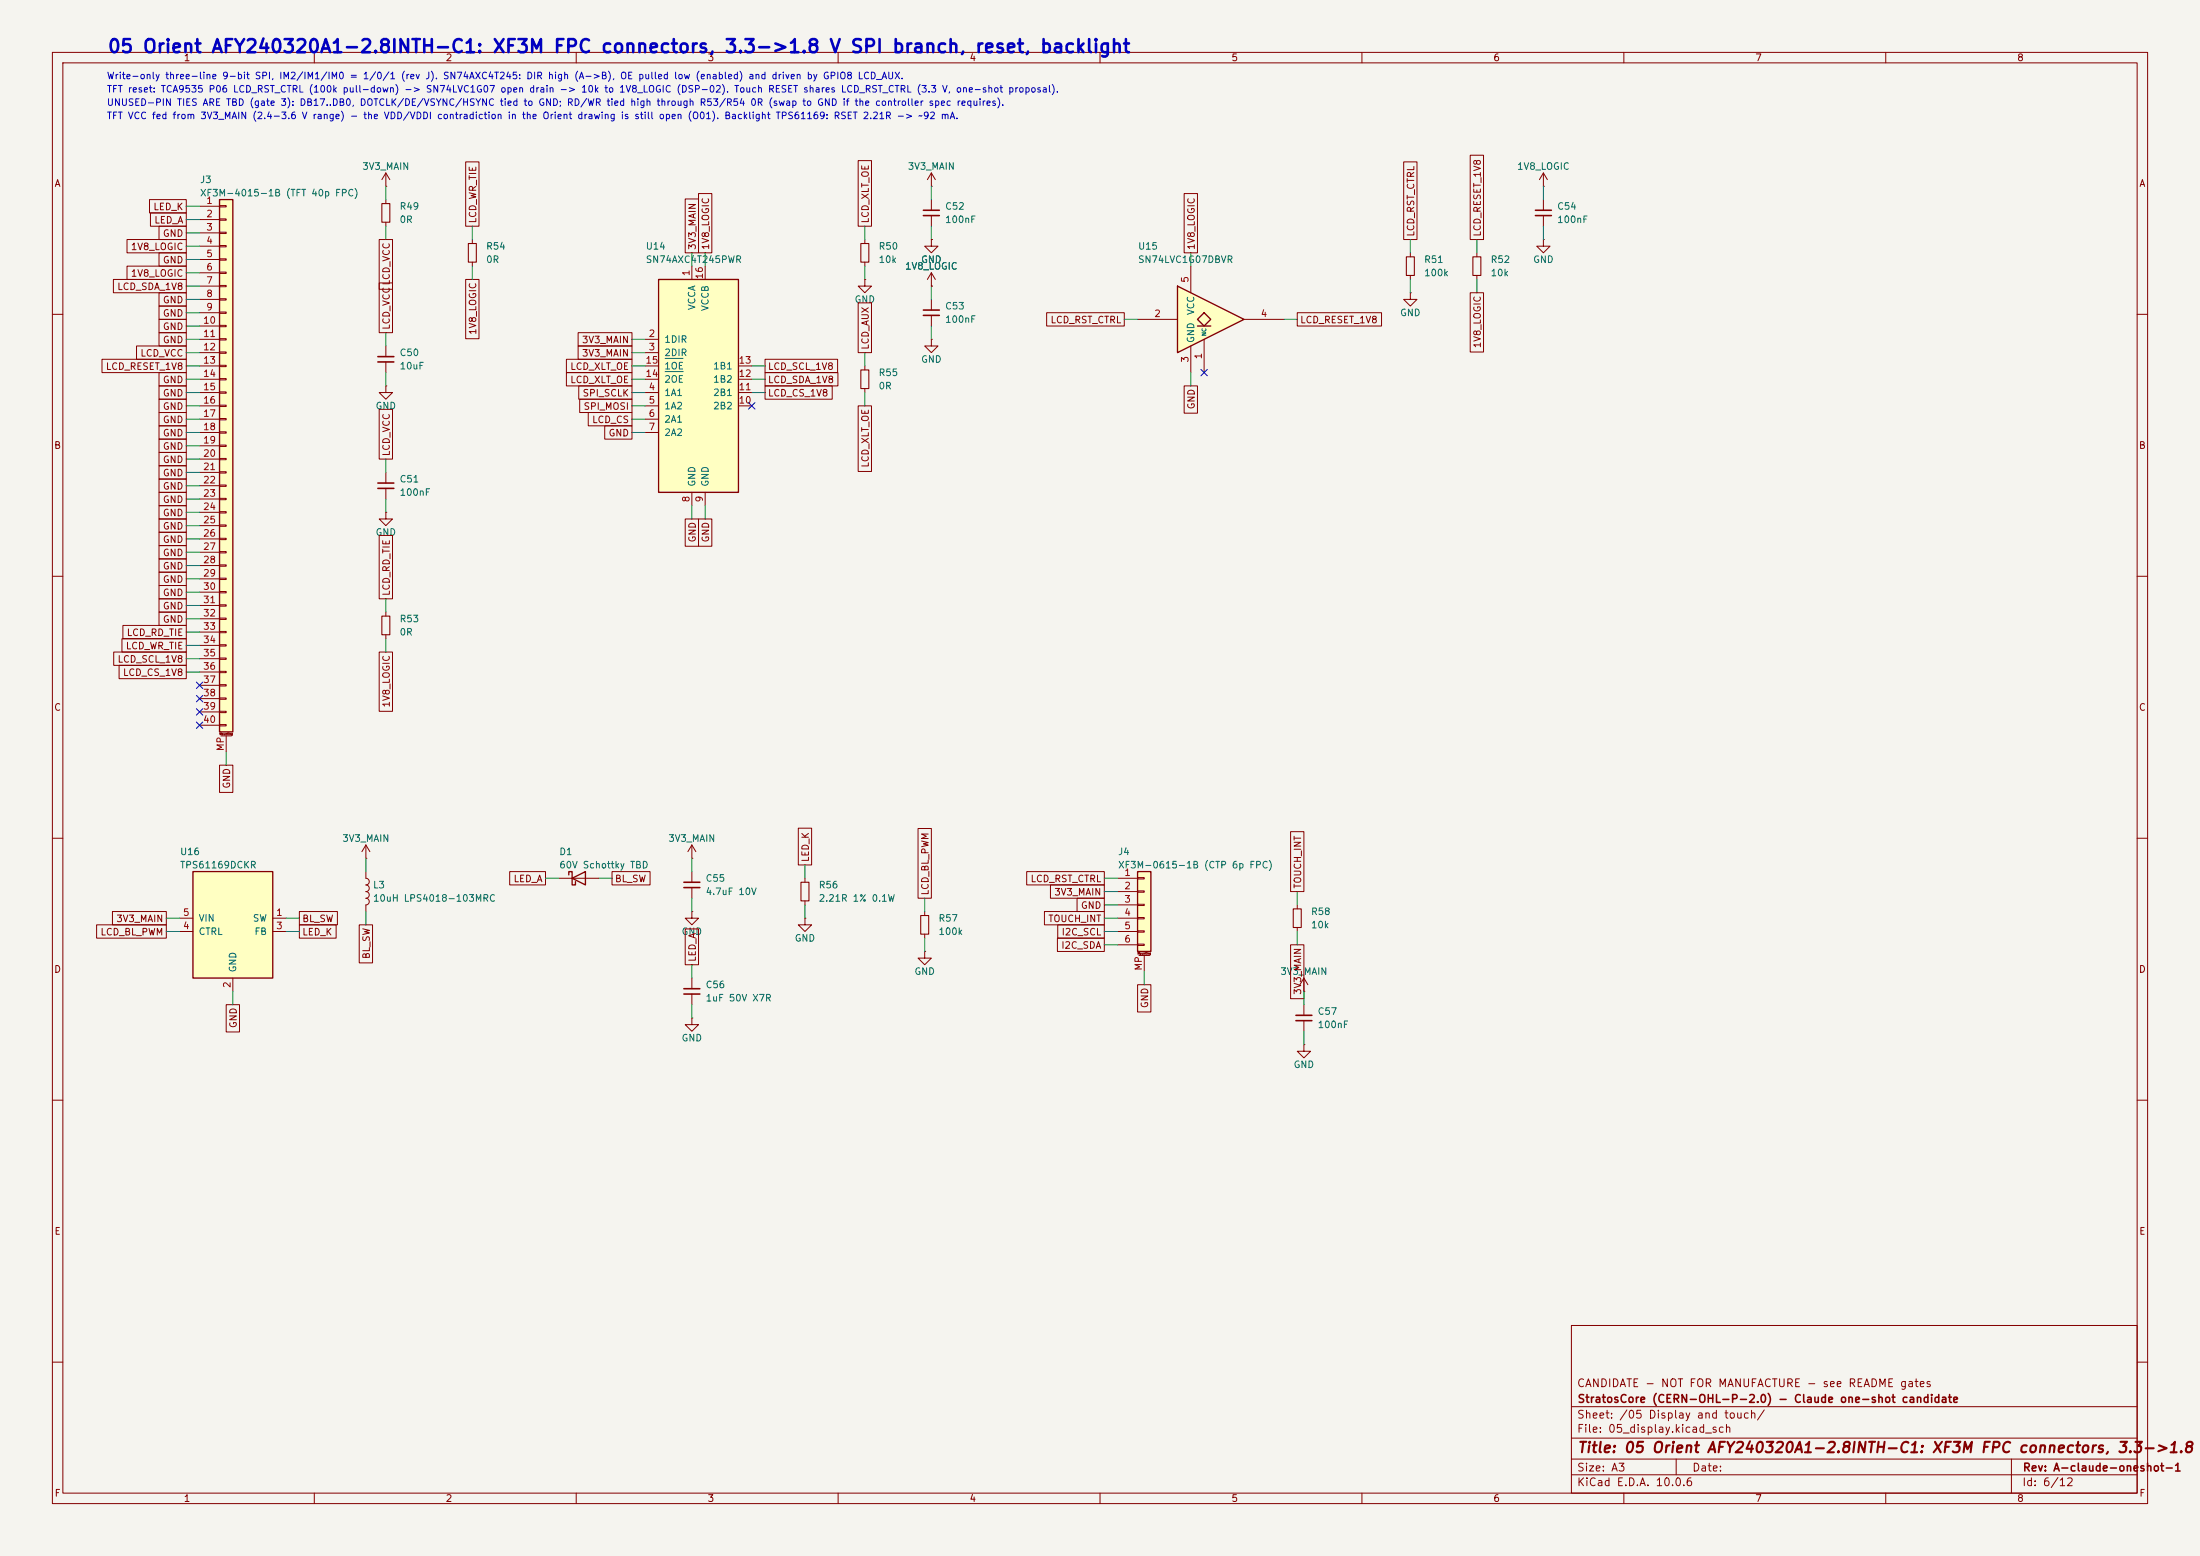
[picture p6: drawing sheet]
<svg xmlns="http://www.w3.org/2000/svg" width="420mm" height="297mm" viewBox="0 0 420 297" stroke-linecap="round" stroke-linejoin="round" font-family="sans-serif">
<path d="M0 0h420v297h-420z" fill="#f5f4ef" stroke="#f5f4ef" stroke-width=".19"/>
<g fill="none" stroke="#840000" stroke-width=".19">
<path d="M10 10h400v277h-400zM12 12h396v273h-396zM60 10v2M110 10v2M160 10v2M210 10v2M260 10v2M310 10v2M360 10v2M10 60h2M408 60h2M73.7 90.2v2"/>
<path d="M73.7 93.2v2.1M10 110h2M408 110h2M10 160h2M408 160h2M10 210h2M408 210h2M300 253h108v32h-108zM10 260h2M300 278.5h108M300 274.5h108M300 268.5h108"/>
<path d="M320 278.5v3M384 278.5v6.5M408 260h2M60 285v2M110 285v2M160 285v2M210 285v2M260 285v2M300 281.5h108M310 285v2M360 285v2"/>
</g>
<path d="M72.1 92.2h3.1M72.1 93.2h3.1" fill="none" stroke="#840000" stroke-width=".3"/>
<path d="M217.2 166.4h2.5v15.2h-2.5z" fill="#ffffc2"/>
<path d="M108.6 167v-.6h.6v2.5h.7v-.6M109.2 167.6l2.6-1.2v2.5zM217.2 166.4h2.5v15.2h-2.5z" fill="none" stroke="#840000" stroke-width=".25"/>
<g fill="none" stroke="#840000" stroke-width=".19">
<path d="M73.7 35.6h.1M73.7 33v2.6M73.7 38.1v.8M73.7 33l-.8 1.3M73.7 33l.7 1.3M73.7 42.4v.8M165.1 53.3v1.3h1.3l-1.3 1.3-1.3-1.3h1.3M165.1 53.3h.1M165.1 45.7v.8M165.1 50v.8M73.7 73.7v1.2h1.2l-1.2 1.3-1.3-1.3h1.3M73.7 73.7h.1"/>
<path d="M73.7 66v2.1M73.7 69.1v2M165.1 69.9v.7M165.1 74.2v.7M73.7 97.8v1.3h1.2l-1.2 1.2-1.3-1.2h1.3M73.7 97.8h.1M73.7 116.8v.8M73.7 121.2v.7M69.8 166.4v1.2a.64 .64 0 0 1 .7 .7 .64 .64 0 0 1-.7 .6 .64 .64 0 0 1 .7 .7 .64 .64 0 0 1-.7 .6 .64 .64 0 0 1 .7 .6 .64 .64 0 0 1-.7 .7M69.8 171.5a.64 .64 0 0 1 .7 .6 .64 .64 0 0 1-.7 .6v1.3M106.7 167.6h7.6M132.1 163.8h.1"/>
<path d="M132.1 174v1.3h1.2l-1.2 1.2-1.3-1.2h1.3M132.1 174h.1M132.1 161.3l-.8 1.3M132.1 161.3l.7 1.3M132.1 161.3v2.5M132.1 166.4v2M132.1 169.4v2.1M153.7 175.3v1.2h1.2l-1.2 1.3-1.3-1.3h1.3M153.7 175.3h.1M153.7 167.6v.8M153.7 172v.7M213.4 167.6h3.8"/>
<path d="M213.4 170.2h3.8M213.4 172.7h3.8M213.4 175.3h3.8M213.4 177.8h3.8M217.2 167.5h1.2v.3h-1.2zM217.2 170.1h1.2v.2h-1.2zM217.2 172.6h1.2v.2h-1.2zM217.2 175.1h1.2v.3h-1.2zM217.2 177.7h1.2v.2h-1.2zM247.6 172.7v.8M247.6 177v.8M132.1 194.3v1.3h1.2l-1.2 1.3-1.3-1.3h1.3"/>
<path d="M132.1 194.3h.1M132.1 186.7v2M132.1 189.7v2.1M213.4 180.3h3.8M217.2 180.2h1.2v.3h-1.2zM217.4 182.4h2.1M218.4 182.4v3M248.9 199.4v1.3h1.3l-1.3 1.2-1.3-1.2h1.3M248.9 199.4h.1M248.9 189.2h.1M248.9 186.7l-.7 1.3M248.9 186.7l.8 1.3"/>
<path d="M248.9 186.7v2.5M248.9 191.8v2M248.9 194.8v2.1"/>
</g>
<path d="M72.9 38.9h1.5v3.5h-1.5zM164.3 46.5h1.6v3.5h-1.6zM164.3 70.6h1.6v3.6h-1.6zM72.9 117.6h1.5v3.6h-1.5zM152.9 168.4h1.5v3.6h-1.5zM246.9 173.5h1.5v3.5h-1.5z" fill="none" stroke="#840000" stroke-width=".2"/>
<path d="M72.1 68.1h3.1M72.1 69.1h3.1M130.6 168.4h3M130.6 169.4h3M130.6 188.7h3M130.6 189.7h3M247.4 193.8h3M247.4 194.8h3" fill="none" stroke="#840000" stroke-width=".3"/>
<path d="M41.9 38.1h2.5v101.6h-2.5z" fill="#ffffc2"/>
<path d="M41.9 38.1h2.5v101.6h-2.5z" fill="none" stroke="#840000" stroke-width=".25"/>
<g fill="none" stroke="#840000" stroke-width=".19">
<path d="M38.1 39.4h3.8M41.9 39.2h1.3v.3h-1.3zM38.1 41.9h3.8M38.1 44.5h3.8M38.1 47h3.8M38.1 49.5h3.8M38.1 52.1h3.8M38.1 54.6h3.8M38.1 57.2h3.8M38.1 59.7h3.8M41.9 41.8h1.3v.2h-1.3zM41.9 44.3h1.3v.3h-1.3z"/>
<path d="M41.9 46.9h1.3v.2h-1.3zM41.9 49.4h1.3v.3h-1.3zM41.9 51.9h1.3v.3h-1.3zM41.9 54.5h1.3v.2h-1.3zM41.9 57h1.3v.3h-1.3zM41.9 59.6h1.3v.2h-1.3zM38.1 62.2h3.8M38.1 64.8h3.8M38.1 67.3h3.8M38.1 69.9h3.8M38.1 72.4h3.8M38.1 74.9h3.8"/>
<path d="M38.1 77.5h3.8M41.9 62.1h1.3v.3h-1.3zM41.9 64.6h1.3v.3h-1.3zM41.9 67.2h1.3v.2h-1.3zM41.9 69.7h1.3v.3h-1.3zM41.9 72.3h1.3v.2h-1.3zM41.9 74.8h1.3v.3h-1.3zM41.9 77.3h1.3v.3h-1.3zM41.9 79.9h1.3v.2h-1.3zM38.1 80h3.8M38.1 82.6h3.8M38.1 85.1h3.8"/>
<path d="M38.1 87.6h3.8M38.1 90.2h3.8M38.1 92.7h3.8M38.1 95.3h3.8M38.1 97.8h3.8M41.9 82.4h1.3v.3h-1.3zM41.9 85h1.3v.2h-1.3zM41.9 87.5h1.3v.3h-1.3zM41.9 90h1.3v.3h-1.3zM41.9 92.6h1.3v.2h-1.3zM41.9 95.1h1.3v.3h-1.3zM41.9 97.7h1.3v.2h-1.3z"/>
<path d="M38.1 100.3h3.8M38.1 102.9h3.8M38.1 105.4h3.8M38.1 108h3.8M38.1 110.5h3.8M38.1 113h3.8M38.1 115.6h3.8M38.1 118.1h3.8M41.9 100.2h1.3v.3h-1.3zM41.9 102.7h1.3v.3h-1.3zM41.9 105.3h1.3v.2h-1.3zM41.9 107.8h1.3v.3h-1.3z"/>
<path d="M41.9 110.4h1.3v.2h-1.3zM41.9 112.9h1.3v.3h-1.3zM41.9 115.4h1.3v.3h-1.3zM41.9 118h1.3v.2h-1.3zM38.1 120.7h3.8M38.1 123.2h3.8M38.1 125.7h3.8M38.1 128.3h3.8M38.1 130.8h3.8M38.1 133.4h3.8M38.1 135.9h3.8M38.1 138.4h3.8"/>
<path d="M41.9 120.5h1.3v.3h-1.3zM41.9 123.1h1.3v.2h-1.3zM41.9 125.6h1.3v.3h-1.3zM41.9 128.1h1.3v.3h-1.3zM41.9 130.7h1.3v.2h-1.3zM41.9 133.2h1.3v.3h-1.3zM41.9 135.8h1.3v.2h-1.3zM41.9 138.3h1.3v.3h-1.3zM42.2 140.5h2M43.2 140.5v3"/>
</g>
<path d="M125.7 53.3h15.3v40.7h-15.3z" fill="#ffffc2"/>
<path d="M125.7 53.3h15.3v40.7h-15.3z" fill="none" stroke="#840000" stroke-width=".25"/>
<g fill="none" stroke="#840000" stroke-width=".19">
<path d="M132.1 50.8v2.5M134.6 50.8v2.5M269.2 55.9v1.3h1.3l-1.3 1.2-1.2-1.2h1.2M269.2 55.9h.1M269.2 48.3v.7M269.2 52.6v.7M123.2 64.8h2.5M123.2 67.3h2.5M123.2 74.9h2.5M123.2 77.5h2.5M123.2 72.4h2.5M123.2 69.9h2.5"/>
<path d="M141 74.9h2.5M141 77.5h2.5M141 72.4h2.5M141 69.9h2.5M177.8 64.8v1.2h1.3l-1.3 1.3-1.3-1.3h1.3M177.8 64.8h.1M123.2 80h2.5M123.2 82.6h2.5M132.1 94v2.5M134.6 94v2.5M176.5 174v.8M176.5 178.3v.8"/>
<path d="M176.5 181.6v1.3h1.3l-1.3 1.3-1.2-1.3h1.2M176.5 181.6h.1"/>
</g>
<path d="M127 70.9h3.4M127 68.4h3.4" fill="none" stroke="#006464" stroke-width=".19"/>
<path d="M268.5 49h1.5v3.6h-1.5zM175.8 174.8h1.5v3.5h-1.5z" fill="none" stroke="#840000" stroke-width=".2"/>
<path d="M224.8 54.6l12.7 6.4-12.7 6.3z" fill="#ffffc2"/>
<path d="M228.6 62.2h2.5" fill="none" stroke="#ffffc2" stroke-width=".19"/>
<path d="M229.9 59.7l1.2 1.3-1.2 1.2-1.3-1.2z" fill="#ffffc2"/>
<path d="M224.8 54.6l12.7 6.4-12.7 6.3zM229.9 59.7l1.2 1.3-1.2 1.2-1.3-1.2zM228.6 62.2h2.5" fill="none" stroke="#840000" stroke-width=".25"/>
<g fill="none" stroke="#840000" stroke-width=".19">
<path d="M177.8 35.6h.1M177.8 33v2.6M177.8 38.1v2M177.8 33l-.8 1.3M177.8 33l.8 1.3M294.6 35.6h.1M294.6 33v2.6M294.6 38.1v2M294.6 33l-.7 1.3M294.6 33l.8 1.3M177.8 45.7v1.3h1.3l-1.3 1.3-1.3-1.3h1.3M177.8 45.7h.1"/>
<path d="M177.8 41.1v2.1M227.3 50.8v5.1M281.9 48.3v.7M281.9 52.6v.7M294.6 45.7v1.3h1.3l-1.3 1.3-1.2-1.3h1.2M294.6 45.7h.1M294.6 41.1v2.1M217.2 61h7.6M227.3 66v5.1M229.9 64.8v6.3M237.5 61h7.6M69.8 163.8h.1"/>
<path d="M69.8 161.3l-.7 1.3M69.8 161.3l.8 1.3M69.8 161.3v2.5"/>
</g>
<path d="M281.2 49h1.5v3.6h-1.5z" fill="none" stroke="#840000" stroke-width=".2"/>
<path d="M176.3 40.1h3M176.3 41.1h3M293.1 40.1h3.1M293.1 41.1h3.1" fill="none" stroke="#840000" stroke-width=".3"/>
<path d="M36.8 166.4h15.3v20.3h-15.3z" fill="#ffffc2"/>
<path d="M36.8 166.4h15.3v20.3h-15.3z" fill="none" stroke="#840000" stroke-width=".25"/>
<g fill="none" stroke="#840000" stroke-width=".19">
<path d="M28.5 38.1h7.1v2.5h-7.1zM88.9 30.9h2.5v12.3h-2.5zM130.8 38h2.6v10.3h-2.6zM133.3 36.9h2.6v11.4h-2.6zM163.8 30.7h2.6v12.5h-2.6zM226.1 36.9h2.5v11.4h-2.5zM268 30.9h2.5v14.8h-2.5zM280.7 29.6h2.5v16.1h-2.5zM21.6 53.3h14v2.6h-14zM24.2 45.7h11.4v2.6h-11.4zM24.2 50.8h11.4v2.5h-11.4zM28.7 40.6h6.9v2.6h-6.9z"/>
<path d="M30.4 58.4h5.2v2.6h-5.2zM30.4 43.2h5.2v2.5h-5.2zM30.4 48.3h5.2v2.5h-5.2zM30.4 55.9h5.2v2.5h-5.2zM72.4 54h2.5v9.5h-2.5zM72.4 45.7h2.5v9.5h-2.5zM88.9 53.3h2.5v11.4h-2.5zM90.2 45.7v.8M90.2 50v.8M163.8 57.8h2.6v9.5h-2.6zM177.8 54.6h.1M177.8 45.7h.1"/>
<path d="M177.8 52.1l-.8 1.2M177.8 52.1l.8 1.2M177.8 52.1v2.5M177.8 57.2v2M199.8 59.7h14.8v2.5h-14.8zM247.6 59.7h16.1v2.5h-16.1zM280.7 55.9h2.5v11.3h-2.5zM19.5 68.6h16.1v2.5h-16.1zM26.1 66h9.5v2.6h-9.5zM30.4 78.7h5.2v2.6h-5.2zM30.4 71.1h5.2v2.6h-5.2zM30.4 61h5.2v2.5h-5.2z"/>
<path d="M30.4 63.5h5.2v2.5h-5.2zM30.4 76.2h5.2v2.5h-5.2zM30.4 73.7h5.2v2.5h-5.2zM72.4 78.1h2.5v9.5h-2.5zM108.1 68.6h12.5v2.5h-12.5zM108.1 71.1h12.5v2.6h-12.5zM110.4 66h10.2v2.6h-10.2zM110.4 63.5h10.2v2.5h-10.2zM110.5 73.7h10.1v2.5h-10.1zM110.7 76.2h9.9v2.5h-9.9zM112.3 78.7h8.3v2.6h-8.3zM146 68.6h13.9v2.5h-13.9z"/>
<path d="M146 71.1h14v2.6h-14zM146 73.7h12.9v2.5h-12.9zM163.8 77.5h2.6v12.5h-2.6zM177.8 60.2v2M226.1 73.7h2.5v5.2h-2.5zM30.4 86.4h5.2v2.5h-5.2zM30.4 88.9h5.2v2.5h-5.2zM30.4 99.1h5.2v2.5h-5.2zM30.4 83.8h5.2v2.6h-5.2zM30.4 91.4h5.2v2.6h-5.2zM30.4 81.3h5.2v2.5h-5.2zM30.4 94h5.2v2.5h-5.2z"/>
<path d="M30.4 96.5h5.2v2.6h-5.2zM115.4 81.3h5.2v2.5h-5.2zM130.8 99.1h2.6v5.2h-2.6zM133.3 99.1h2.6v5.2h-2.6zM23.5 119.4h12.1v2.5h-12.1zM30.4 111.8h5.2v2.5h-5.2zM30.4 109.2h5.2v2.6h-5.2zM30.4 101.6h5.2v2.5h-5.2zM30.4 104.1h5.2v2.6h-5.2zM30.4 116.8h5.2v2.6h-5.2zM30.4 114.3h5.2v2.5h-5.2zM30.4 106.7h5.2v2.5h-5.2z"/>
<path d="M72.4 102.2h2.5v12.1h-2.5zM21.7 124.5h13.9v2.5h-13.9zM22.7 127h12.9v2.5h-12.9zM23.3 121.9h12.3v2.6h-12.3zM72.4 124.5h2.5v11.3h-2.5zM41.9 146.1h2.6v5.2h-2.6zM152.4 158.1h2.5v7h-2.5zM175.3 158.1h2.5v13.4h-2.5zM246.4 158.7h2.5v11.5h-2.5zM18.4 176.5h13.3v2.6h-13.3zM21.5 174h10.2v2.5h-10.2zM34.3 175.3h2.5"/>
<path d="M34.3 177.8h2.5M52.1 175.3h2.5M52.1 177.8h2.5M57.1 176.5h7.1v2.6h-7.1zM57.1 174h7.3v2.5h-7.3zM68.6 176.5h2.5v7.3h-2.5zM97.3 166.4h6.8v2.5h-6.8zM116.8 166.4h7.3v2.5h-7.3zM130.8 177.3h2.6v6.9h-2.6zM196 166.4h14.8v2.5h-14.8zM199.4 174h11.4v2.5h-11.4zM200.5 168.9h10.3v2.6h-10.3z"/>
<path d="M201.9 179.1h8.9v2.5h-8.9zM201.9 176.5h8.9v2.6h-8.9zM205.6 171.4h5.2v2.6h-5.2zM43.2 191.8h2.5v5.2h-2.5zM44.4 186.7v2.5M217.2 188h2.5v5.2h-2.5zM246.4 180.3h2.5v10.3h-2.5z"/>
</g>
<path d="M89.4 46.5h1.5v3.5h-1.5z" fill="none" stroke="#840000" stroke-width=".2"/>
<path d="M176.3 59.2h3M176.3 60.2h3" fill="none" stroke="#840000" stroke-width=".3"/>
<g fill="none" stroke="#009600" stroke-width=".19">
<path d="M35.6 39.4h2.5M73.7 35.6v2.5M177.8 35.6v2.5M294.6 35.6v2.5M35.6 49.5h2.5M35.6 52.1h2.5M35.6 54.6h2.5M35.6 57.2h2.5M35.6 59.7h2.5M35.6 41.9h2.5M35.6 44.5h2.5M35.6 47h2.5"/>
<path d="M73.7 43.2v2.5M90.2 43.2v2.5M90.2 50.8v2.5M132.1 48.3v2.5M134.6 48.3v2.5M165.1 43.2v2.5M165.1 50.8v2.5M177.8 43.2v2.5M177.8 54.6v2.6M227.3 48.3v2.5M269.2 45.7v2.6M269.2 53.3v2.6"/>
<path d="M281.9 45.7v2.6M281.9 53.3v2.6M294.6 43.2v2.5M35.6 62.2h2.5M35.6 64.8h2.5M35.6 67.3h2.5M35.6 69.9h2.5M35.6 72.4h2.5M35.6 74.9h2.5M35.6 77.5h2.5M73.7 63.5v2.5M73.7 71.1v2.6"/>
<path d="M120.6 64.8h2.6M120.6 67.3h2.6M120.6 69.9h2.6M120.6 72.4h2.6M120.6 74.9h2.6M120.6 77.5h2.6M143.5 69.9h2.5M143.5 72.4h2.5M143.5 74.9h2.5M165.1 67.3v2.6M165.1 74.9v2.6M177.8 62.2v2.6"/>
<path d="M214.6 61h2.6M227.3 71.1v2.6M245.1 61h2.5M35.6 80h2.5M35.6 90.2h2.5M35.6 92.7h2.5M35.6 95.3h2.5M35.6 97.8h2.5M35.6 82.6h2.5M35.6 87.6h2.5M35.6 85.1h2.5M73.7 87.6v2.6"/>
<path d="M73.7 95.3v2.5M120.6 80h2.6M120.6 82.6h2.6M132.1 96.5v2.6M134.6 96.5v2.6M35.6 108h2.5M35.6 105.4h2.5M35.6 110.5h2.5M35.6 118.1h2.5M35.6 115.6h2.5M35.6 113h2.5M35.6 100.3h2.5"/>
<path d="M35.6 102.9h2.5M73.7 114.3v2.5M35.6 128.3h2.5M35.6 125.7h2.5M35.6 123.2h2.5M35.6 120.7h2.5M73.7 121.9v2.6M43.2 143.5v2.6M31.7 177.8h2.6M31.7 175.3h2.6M54.6 177.8h2.5M54.6 175.3h2.5"/>
<path d="M69.8 163.8v2.6M69.8 174v2.5M104.1 167.6h2.6M114.3 167.6h2.5M132.1 163.8v2.6M132.1 171.5v2.5M153.7 165.1v2.5M153.7 172.7v2.6M176.5 171.5v2.5M176.5 179.1v2.5M210.8 177.8h2.6M210.8 170.2h2.6"/>
<path d="M210.8 172.7h2.6M210.8 167.6h2.6M210.8 175.3h2.6M247.6 170.2v2.5M247.6 177.8v2.5M44.4 189.2v2.6M132.1 184.2v2.5M132.1 191.8v2.5M210.8 180.3h2.6M218.4 185.4v2.6M248.9 189.2v2.6M248.9 196.9v2.5"/>
</g>
<path d="M142.9 76.9l1.2 1.2M144.1 76.9l-1.2 1.2M229.3 70.5l1.2 1.2M230.5 70.5l-1.2 1.2M37.5 137.8l1.2 1.2M37.5 135.3l1.2 1.2M37.5 132.7l1.2 1.3M37.5 130.2l1.2 1.2M38.7 137.8l-1.2 1.2M38.7 135.3l-1.2 1.2M38.7 132.7l-1.2 1.3M38.7 130.2l-1.2 1.2" fill="none" stroke="#000084" stroke-width=".19"/>
<text font-size="2.5" fill="#0000c2" x="20.4" y="10.7">05 Orient AFY240320A1-2.8INTH-C1: XF3M FPC connectors, 3.3-&gt;1.8 V SPI branch, reset, backlight</text>
<text font-size="2" fill="#840000" x="301" y="277.8">Title: 05 Orient AFY240320A1-2.8INTH-C1: XF3M FPC connectors, 3.3-&gt;1.8</text>
<g font-size="1.5" fill="#840000">
<text x="300.9" y="265.1">CANDIDATE - NOT FOR MANUFACTURE - see README gates</text>
<text x="301" y="268.1">StratosCore (CERN-OHL-P-2.0) - Claude one-shot candidate</text>
<text x="300.9" y="273.8">File: 05_display.kicad_sch</text>
<text x="300.9" y="271.1">Sheet: /05 Display and touch/</text>
<text x="300.9" y="281.2">Size: A3</text>
<text x="322.9" y="281.2">Date:</text>
<text x="386" y="281.2">Rev: A-claude-oneshot-1</text>
<text x="300.9" y="284">KiCad E.D.A. 10.0.6</text>
<text x="385.9" y="284">Id: 6/12</text>
</g>
<g font-size="1.3" fill="#840000">
<text x="35" y="12">1</text>
<text x="85" y="12">2</text>
<text x="135" y="12">3</text>
<text x="185" y="12">4</text>
<text x="235" y="12">5</text>
<text x="285" y="12">6</text>
<text x="335" y="12">7</text>
<text x="385" y="12">8</text>
<text x="10.3" y="36">A</text>
<text x="408.3" y="36">A</text>
<text x="29.2" y="40.4">LED_K</text>
<text x="29.4" y="43">LED_A</text>
<text x="31" y="45.5">GND</text>
<text x="91.2" y="42.7" transform="rotate(-90 91.2 42.7)">LCD_WR_TIE</text>
<text x="133.1" y="47.8" transform="rotate(-90 133.1 47.8)">3V3_MAIN</text>
<text x="135.7" y="47.8" transform="rotate(-90 135.7 47.8)">1V8_LOGIC</text>
<text x="166.2" y="42.7" transform="rotate(-90 166.2 42.7)">LCD_XLT_OE</text>
<text x="228.4" y="47.8" transform="rotate(-90 228.4 47.8)">1V8_LOGIC</text>
<text x="270.3" y="45.3" transform="rotate(-90 270.3 45.3)">LCD_RST_CTRL</text>
<text x="283" y="45.3" transform="rotate(-90 283 45.3)">LCD_RESET_1V8</text>
<text x="24.9" y="48">1V8_LOGIC</text>
<text x="24.9" y="53.1">1V8_LOGIC</text>
<text x="31" y="50.6">GND</text>
<text x="22.3" y="55.7">LCD_SDA_1V8</text>
<text x="31" y="58.2">GND</text>
<text x="31" y="60.7">GND</text>
<text x="31" y="63.3">GND</text>
<text x="31" y="65.8">GND</text>
<text x="74.7" y="63.1" transform="rotate(-90 74.7 63.1)">LCD_VCCLCD_VCC</text>
<text x="91.2" y="64" transform="rotate(-90 91.2 64)">1V8_LOGIC</text>
<text x="111" y="65.8">3V3_MAIN</text>
<text x="200.4" y="62">LCD_RST_CTRL</text>
<text x="248.1" y="62">LCD_RESET_1V8</text>
<text x="20.1" y="70.9">LCD_RESET_1V8</text>
<text x="26.7" y="68.4">LCD_VCC</text>
<text x="108.8" y="70.9">LCD_XLT_OE</text>
<text x="111" y="68.4">3V3_MAIN</text>
<text x="146.5" y="70.9">LCD_SCL_1V8</text>
<text x="166.2" y="66.9" transform="rotate(-90 166.2 66.9)">LCD_AUX</text>
<text x="283" y="66.6" transform="rotate(-90 283 66.6)">1V8_LOGIC</text>
<text x="31" y="73.4">GND</text>
<text x="31" y="76">GND</text>
<text x="108.8" y="73.4">LCD_XLT_OE</text>
<text x="111.1" y="76">SPI_SCLK</text>
<text x="146.5" y="73.4">LCD_SDA_1V8</text>
<text x="146.5" y="76">LCD_CS_1V8</text>
<text x="31" y="81.1">GND</text>
<text x="31" y="83.6">GND</text>
<text x="31" y="78.5">GND</text>
<text x="111.3" y="78.5">SPI_MOSI</text>
<text x="112.9" y="81.1">LCD_CS</text>
<text x="116.1" y="83.6">GND</text>
<text x="228.4" y="78.2" transform="rotate(-90 228.4 78.2)">GND</text>
<text x="10.2" y="86">B</text>
<text x="31" y="88.7">GND</text>
<text x="31" y="86.1">GND</text>
<text x="74.7" y="87.2" transform="rotate(-90 74.7 87.2)">LCD_VCC</text>
<text x="166.2" y="89.4" transform="rotate(-90 166.2 89.4)">LCD_XLT_OE</text>
<text x="408.2" y="86">B</text>
<text x="31" y="91.2">GND</text>
<text x="31" y="93.8">GND</text>
<text x="31" y="101.4">GND</text>
<text x="31" y="96.3">GND</text>
<text x="31" y="98.8">GND</text>
<text x="31" y="103.9">GND</text>
<text x="31" y="106.5">GND</text>
<text x="133.1" y="103.6" transform="rotate(-90 133.1 103.6)">GND</text>
<text x="135.7" y="103.6" transform="rotate(-90 135.7 103.6)">GND</text>
<text x="31" y="111.5">GND</text>
<text x="31" y="109">GND</text>
<text x="74.7" y="113.9" transform="rotate(-90 74.7 113.9)">LCD_RD_TIE</text>
<text x="31" y="114.1">GND</text>
<text x="31" y="119.2">GND</text>
<text x="31" y="116.6">GND</text>
<text x="23.9" y="124.2">LCD_WR_TIE</text>
<text x="24.1" y="121.7">LCD_RD_TIE</text>
<text x="22.3" y="126.8">LCD_SCL_1V8</text>
<text x="23.4" y="129.3">LCD_CS_1V8</text>
<text x="10.2" y="136">C</text>
<text x="74.7" y="135.1" transform="rotate(-90 74.7 135.1)">1V8_LOGIC</text>
<text x="408.2" y="136">C</text>
<text x="44.2" y="150.6" transform="rotate(-90 44.2 150.6)">GND</text>
<text x="154.7" y="164.7" transform="rotate(-90 154.7 164.7)">LED_K</text>
<text x="97.9" y="168.7">LED_A</text>
<text x="117.3" y="168.7">BL_SW</text>
<text x="177.6" y="171" transform="rotate(-90 177.6 171)">LCD_BL_PWM</text>
<text x="196.6" y="168.7">LCD_RST_CTRL</text>
<text x="201.2" y="171.2">3V3_MAIN</text>
<text x="206.2" y="173.8">GND</text>
<text x="248.7" y="169.7" transform="rotate(-90 248.7 169.7)">TOUCH_INT</text>
<text x="19.1" y="178.9">LCD_BL_PWM</text>
<text x="22.1" y="176.3">3V3_MAIN</text>
<text x="57.6" y="178.9">LED_K</text>
<text x="57.6" y="176.3">BL_SW</text>
<text x="200" y="176.3">TOUCH_INT</text>
<text x="202.6" y="178.9">I2C_SCL</text>
<text x="10.2" y="186">D</text>
<text x="70.9" y="183.2" transform="rotate(-90 70.9 183.2)">BL_SW</text>
<text x="133.1" y="183.7" transform="rotate(-90 133.1 183.7)">LED_A</text>
<text x="202.5" y="181.4">I2C_SDA</text>
<text x="408.2" y="186">D</text>
<text x="248.7" y="190" transform="rotate(-90 248.7 190)">3V3_MAIN</text>
<text x="45.5" y="196.3" transform="rotate(-90 45.5 196.3)">GND</text>
<text x="219.5" y="192.5" transform="rotate(-90 219.5 192.5)">GND</text>
<text x="10.3" y="236">E</text>
<text x="408.3" y="236">E</text>
<text x="10.3" y="286">F</text>
<text x="35" y="287">1</text>
<text x="85" y="287">2</text>
<text x="135" y="287">3</text>
<text x="185" y="287">4</text>
<text x="235" y="287">5</text>
<text x="285" y="287">6</text>
<text x="335" y="287">7</text>
<text x="385" y="287">8</text>
<text x="408.3" y="286">F</text>
</g>
<g font-size="1.3" fill="#0000c2">
<text x="20.3" y="15.4">Write-only three-line 9-bit SPI, IM2/IM1/IM0 = 1/0/1 (rev J). SN74AXC4T245: DIR high (A-&gt;B), OE pulled low (enabled) and driven by GPIO8 LCD_AUX.</text>
<text x="20.3" y="18">TFT reset: TCA9535 P06 LCD_RST_CTRL (100k pull-down) -&gt; SN74LVC1G07 open drain -&gt; 10k to 1V8_LOGIC (DSP-02). Touch RESET shares LCD_RST_CTRL (3.3 V, one-shot proposal).</text>
<text x="20.3" y="20.5">UNUSED-PIN TIES ARE TBD (gate 3): DB17..DB0, DOTCLK/DE/VSYNC/HSYNC tied to GND; RD/WR tied high through R53/R54 0R (swap to GND if the controller spec requires).</text>
<text x="20.3" y="23">TFT VCC fed from 3V3_MAIN (2.4-3.6 V range) - the VDD/VDDI contradiction in the Orient drawing is still open (O01). Backlight TPS61169: RSET 2.21R -&gt; ~92 mA.</text>
</g>
<g font-size="1.3" fill="#006464">
<text x="38.1" y="35.3">J3</text>
<text x="69.1" y="32.7">3V3_MAIN</text>
<text x="173.2" y="32.7">3V3_MAIN</text>
<text x="289.5" y="32.7">1V8_LOGIC</text>
<text x="38.1" y="37.8">XF3M-4015-1B (TFT 40p FPC)</text>
<text x="76.2" y="40.3">R49</text>
<text x="180.3" y="40.3">C52</text>
<text x="297.2" y="40.3">C54</text>
<text x="76.2" y="42.9">0R</text>
<text x="92.7" y="48">R54</text>
<text x="123.2" y="48">U14</text>
<text x="167.6" y="48">R50</text>
<text x="180.3" y="42.9">100nF</text>
<text x="217.2" y="48">U15</text>
<text x="297.2" y="42.9">100nF</text>
<text x="92.7" y="50.5">0R</text>
<text x="123.2" y="50.5">SN74AXC4T245PWR</text>
<text x="167.6" y="50.5">10k</text>
<text x="172.7" y="51.8">1V8_LOGIC</text>
<text x="175.7" y="50.5">GND</text>
<text x="217.2" y="50.5">SN74LVC1G07DBVR</text>
<text x="271.8" y="50.5">R51</text>
<text x="271.8" y="53">100k</text>
<text x="284.5" y="50.5">R52</text>
<text x="284.5" y="53">10k</text>
<text x="292.6" y="50.5">GND</text>
<text x="133" y="59.3" transform="rotate(-90 133 59.3)">VCCA</text>
<text x="135.6" y="59.5" transform="rotate(-90 135.6 59.5)">VCCB</text>
<text x="163" y="58.1">GND</text>
<text x="180.3" y="59.4">C53</text>
<text x="126.7" y="65.7">1DIR</text>
<text x="180.3" y="61.9">100nF</text>
<text x="228.3" y="65.6" transform="rotate(-90 228.3 65.6)">GND</text>
<text x="228.3" y="60.2" transform="rotate(-90 228.3 60.2)">VCC</text>
<text x="267.2" y="60.7">GND</text>
<text x="76.2" y="68.3">C50</text>
<text x="76.2" y="70.8">10uF</text>
<text x="126.7" y="68.3">2DIR</text>
<text x="126.7" y="70.8">1OE</text>
<text x="136" y="70.8">1B1</text>
<text x="175.7" y="69.5">GND</text>
<text x="126.7" y="75.9">1A1</text>
<text x="126.7" y="73.4">2OE</text>
<text x="136" y="75.9">2B1</text>
<text x="136" y="73.4">1B2</text>
<text x="167.6" y="72.1">R55</text>
<text x="167.6" y="74.6">0R</text>
<text x="71.6" y="78.4">GND</text>
<text x="126.7" y="78.4">1A2</text>
<text x="126.7" y="81">2A1</text>
<text x="126.7" y="83.5">2A2</text>
<text x="136" y="78.4">2B2</text>
<text x="76.2" y="92.4">C51</text>
<text x="76.2" y="94.9">100nF</text>
<text x="133" y="93" transform="rotate(-90 133 93)">GND</text>
<text x="135.6" y="93" transform="rotate(-90 135.6 93)">GND</text>
<text x="71.6" y="102.6">GND</text>
<text x="76.2" y="119.1">R53</text>
<text x="76.2" y="121.6">0R</text>
<text x="65.2" y="161">3V3_MAIN</text>
<text x="127.5" y="161">3V3_MAIN</text>
<text x="34.3" y="163.5">U16</text>
<text x="34.3" y="166.1">TPS61169DCKR</text>
<text x="106.7" y="163.5">D1</text>
<text x="106.7" y="166.1">60V Schottky TBD</text>
<text x="213.3" y="163.5">J4</text>
<text x="213.3" y="166.1">XF3M-0615-1B (CTP 6p FPC)</text>
<text x="71.1" y="169.9">L3</text>
<text x="71.1" y="172.4">10uH LPS4018-103MRC</text>
<text x="134.6" y="168.6">C55</text>
<text x="134.6" y="171.1">4.7uF 10V</text>
<text x="156.2" y="169.9">R56</text>
<text x="156.2" y="172.4">2.21R 1% 0.1W</text>
<text x="37.8" y="178.8">CTRL</text>
<text x="37.8" y="176.2">VIN</text>
<text x="48.2" y="176.2">SW</text>
<text x="48.5" y="178.8">FB</text>
<text x="130" y="178.8">GND</text>
<text x="179.1" y="176.2">R57</text>
<text x="179.1" y="178.8">100k</text>
<text x="250.2" y="175">R58</text>
<text x="250.2" y="177.5">10k</text>
<text x="45.4" y="185.7" transform="rotate(-90 45.4 185.7)">GND</text>
<text x="151.6" y="180">GND</text>
<text x="134.6" y="188.9">C56</text>
<text x="134.6" y="191.5">1uF 50V X7R</text>
<text x="174.5" y="186.4">GND</text>
<text x="244.3" y="186.4">3V3_MAIN</text>
<text x="251.4" y="194">C57</text>
<text x="251.4" y="196.5">100nF</text>
<text x="130" y="199.1">GND</text>
<text x="246.9" y="204.2">GND</text>
</g>
<g font-size="1.3" fill="#a90000">
<text x="39.3" y="39.2">1</text>
<text x="39.3" y="41.8">2</text>
<text x="39.3" y="44.3">3</text>
<text x="39.3" y="46.9">4</text>
<text x="39.3" y="49.4">5</text>
<text x="39.3" y="51.9">6</text>
<text x="131.9" y="52.8" transform="rotate(-90 131.9 52.8)">1</text>
<text x="134.5" y="53.4" transform="rotate(-90 134.5 53.4)">16</text>
<text x="39.3" y="54.5">7</text>
<text x="39.3" y="57">8</text>
<text x="39.3" y="59.6">9</text>
<text x="227.2" y="54.1" transform="rotate(-90 227.2 54.1)">5</text>
<text x="38.7" y="62.1">10</text>
<text x="38.7" y="64.6">11</text>
<text x="123.7" y="64.6">2</text>
<text x="220.2" y="60.8">2</text>
<text x="240.6" y="60.8">4</text>
<text x="38.7" y="67.2">12</text>
<text x="38.7" y="69.7">13</text>
<text x="123.1" y="69.7">15</text>
<text x="123.7" y="67.2">3</text>
<text x="140.9" y="69.7">13</text>
<text x="227.2" y="69.3" transform="rotate(-90 227.2 69.3)">3</text>
<text x="229.7" y="68.7" transform="rotate(-90 229.7 68.7)">1</text>
<text x="38.7" y="72.3">14</text>
<text x="38.7" y="74.8">15</text>
<text x="38.7" y="77.3">16</text>
<text x="123.1" y="72.3">14</text>
<text x="123.7" y="74.8">4</text>
<text x="123.7" y="77.3">5</text>
<text x="140.9" y="77.3">10</text>
<text x="140.9" y="74.8">11</text>
<text x="140.9" y="72.3">12</text>
<text x="38.7" y="79.9">17</text>
<text x="38.7" y="82.4">18</text>
<text x="123.7" y="79.9">6</text>
<text x="123.7" y="82.4">7</text>
<text x="38.7" y="85">19</text>
<text x="38.7" y="87.5">20</text>
<text x="38.7" y="90">21</text>
<text x="38.7" y="92.6">22</text>
<text x="38.7" y="95.1">23</text>
<text x="131.9" y="96" transform="rotate(-90 131.9 96)">8</text>
<text x="134.5" y="96" transform="rotate(-90 134.5 96)">9</text>
<text x="38.7" y="97.7">24</text>
<text x="38.7" y="100.2">25</text>
<text x="38.7" y="102.7">26</text>
<text x="38.7" y="105.3">27</text>
<text x="38.7" y="107.8">28</text>
<text x="38.7" y="110.4">29</text>
<text x="38.7" y="112.9">30</text>
<text x="38.7" y="115.4">31</text>
<text x="38.7" y="118">32</text>
<text x="38.7" y="120.5">33</text>
<text x="38.7" y="123.1">34</text>
<text x="38.7" y="125.6">35</text>
<text x="38.7" y="128.1">36</text>
<text x="38.7" y="130.7">37</text>
<text x="38.7" y="133.2">38</text>
<text x="38.7" y="135.8">39</text>
<text x="38.7" y="138.3">40</text>
<text x="43" y="143.5" transform="rotate(-90 43 143.5)">MP</text>
<text x="214.5" y="167.5">1</text>
<text x="214.5" y="170">2</text>
<text x="214.5" y="172.6">3</text>
<text x="34.8" y="177.7">4</text>
<text x="34.8" y="175.1">5</text>
<text x="52.6" y="175.1">1</text>
<text x="52.6" y="177.7">3</text>
<text x="214.5" y="175.1">4</text>
<text x="214.5" y="177.7">5</text>
<text x="214.5" y="180.2">6</text>
<text x="218.3" y="185.4" transform="rotate(-90 218.3 185.4)">MP</text>
<text x="44.3" y="188.7" transform="rotate(-90 44.3 188.7)">2</text>
</g>
<text font-size=".8" fill="#006464" x="230.4" y="64.2" transform="rotate(-90 230.4 64.2)">NC</text>
<g font-size=".4" fill="#840000">
<text x="41.9" y="140.4">Mounting</text>
<text x="217.1" y="182.3">Mounting</text>
</g>
</svg>
